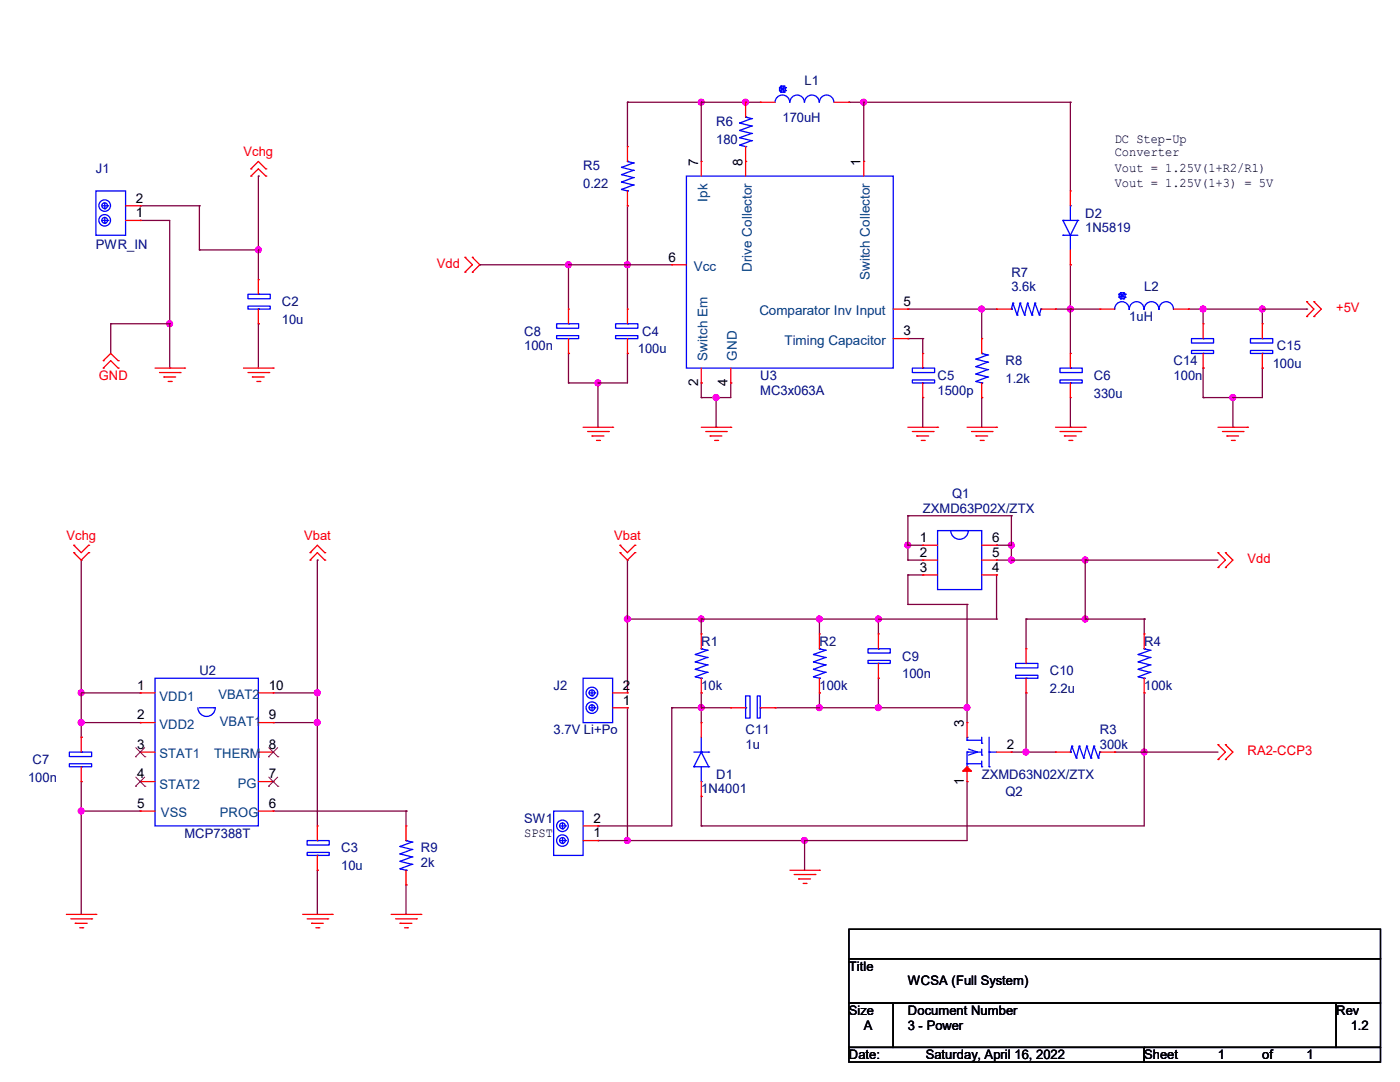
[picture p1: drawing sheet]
<svg xmlns="http://www.w3.org/2000/svg" width="279mm" height="216mm" viewBox="0 0 279 216" stroke-linecap="round" stroke-linejoin="round" font-family="sans-serif">
<g fill="none" stroke="#800040" stroke-width=".25">
<path d="M51.6 35.1h.1M51.6 35.1v20.7M125.2 20.4h.1M125.2 20.4h26.5M125.2 20.4v8.9M140 20.4h.1M140 20.4v11.8M148.8 20.4h.1M169.4 20.4h.1M169.4 20.4h44.2M172.4 20.4h.1M172.4 20.4v11.8"/>
<path d="M213.6 20.4h.1M213.6 20.4v17.7M28 41.1h.1M28 44h.1M28 41.1h11.8M28 44h5.9v29.4M39.8 41.1h.1M39.8 49.9h.1M39.8 41.1v8.8M39.8 49.9h11.8M51.6 49.9h.1M95.8 52.8h.1"/>
<path d="M95.8 52.8h38.3M113.5 52.8h.1M113.5 52.8v8.9M125.2 41.1h.1M125.2 52.8h.1M125.2 41.1v20.6M213.6 52.8h.1M213.6 52.8v17.7M22.1 64.6h.1M22.1 64.6v5.9M22.1 64.6h11.8M33.9 64.6h.1"/>
<path d="M33.9 73.4h.1M51.6 64.6h.1M51.6 64.6v8.8M113.5 70.5h.1M113.5 76.4h.1M113.5 70.5v5.9M119.3 76.4h.1M119.3 76.4v8.9M125.2 70.5h.1M125.2 70.5v5.9h-11.7M140 76.4h.1M140 79.3h.1"/>
<path d="M140 76.4v2.9M142.9 79.3h.1M142.9 79.3v6M145.8 76.4h.1M145.8 76.4v2.9h-5.8M181.2 61.7h.1M181.2 67.6h.1M181.2 61.7h17.7M181.2 67.6h2.9M184.1 79.3h.1M184.1 67.6h.1M184.1 67.6v2.9"/>
<path d="M184.1 79.3v6M195.9 61.7h.1M195.9 79.3h.1M195.9 61.7v5.9M195.9 79.3v6M210.7 61.7h.1M210.7 61.7h8.8M213.6 61.7h.1M213.6 79.3v6M237.2 61.7h.1M237.2 61.7h23.6M240.1 61.7h.1"/>
<path d="M240.1 73.4h.1M240.1 79.3h.1M240.1 61.7v2.9M240.1 73.4v5.9M246 79.3h.1M246 79.3v6M251.9 61.7h.1M251.9 73.4h.1M251.9 73.4v5.9h-11.8M251.9 61.7v2.9M260.8 61.7h.1M142.9 85.3h.1"/>
<path d="M213.6 85.3h.1M246 85.3h.1M16.2 111.8h.1M16.2 111.8v35.3M63.3 111.8h.1M63.3 111.8v53M125.2 111.8h.1M125.2 111.8v26.5M181.2 114.7h.1M181.2 111.8h.1M181.2 108.8h.1M181.2 102.9h.1"/>
<path d="M181.2 102.9v8.9M181.2 114.7v5.9M181.2 111.8h2.9M181.2 108.8h2.9M181.2 102.9h20.6M181.2 114.7h2.9M184.1 114.7h.1M198.9 111.8h.1M198.9 108.8h.1M198.9 114.7h.1M198.9 111.8h44.2M198.9 108.8h2.9"/>
<path d="M198.9 114.7v8.8M201.8 108.8h.1M201.8 102.9h.1M201.8 102.9v8.9M216.6 111.8h.1M216.6 111.8v11.7M16.2 138.3h11.8M28 138.3h.1M54.5 138.3h8.8M63.3 138.3h.1M125.2 123.5h.1M125.2 123.5h73.7"/>
<path d="M140 123.5h.1M140 138.3h.1M140 123.5v3M140 138.3v5.9M163.5 123.5h.1M163.5 138.3h.1M163.5 123.5v3M163.5 138.3v2.9M175.3 123.5h.1M175.3 135.3h.1M175.3 123.5v3M175.3 135.3v5.9"/>
<path d="M181.2 120.6h.1M181.2 120.6h11.8M193 120.6h.1M193 120.6v23.6M198.9 123.5h.1M204.8 123.5h.1M204.8 138.3h.1M204.8 123.5h23.5M204.8 123.5v6M204.8 138.3v11.8M216.6 123.5h.1M228.3 138.3h.1"/>
<path d="M228.3 123.5h.1M228.3 138.3v26.5h-88.3M228.3 123.5v3M16.2 144.2h.1M16.2 156h.1M16.2 147.1h.1M16.2 156v26.5M16.2 144.2h11.8M28 144.2h.1M54.5 144.2h8.8M63.3 144.2h.1M125.2 141.2h.1"/>
<path d="M125.2 141.2v26.5M134.1 141.2h.1M134.1 141.2h11.7M134.1 141.2v23.6h-14.8M140 141.2h.1M140 158.9h.1M140 158.9v5.9M154.7 141.2h.1M154.7 141.2h38.3M163.5 141.2h.1M175.3 141.2h.1M193 141.2h.1"/>
<path d="M193 156h.1M193 156v11.7h-73.7M201.8 150.1h.1M201.8 150.1h8.9M204.8 150.1h.1M222.5 150.1h.1M222.5 150.1h20.6M228.3 150.1h.1M16.2 161.8h.1M16.2 161.8h11.8M28 161.8h.1M54.5 161.8h26.5"/>
<path d="M63.3 173.7h.1M63.3 173.7v8.8M81 161.8h.1M81 176.6h.1M81 161.8v3M81 176.6v5.9M119.3 167.7h.1M119.3 164.8h.1M125.2 167.7h.1M140 164.8h.1M160.6 167.7h.1M160.6 167.7v6"/>
</g>
<g fill="#f0f" stroke="#f0f" stroke-width=".25">
<circle cx="33.8" cy="64.6" r=".57"/>
<circle cx="16.2" cy="138.2" r=".57"/>
<circle cx="51.5" cy="49.8" r=".57"/>
<circle cx="63.3" cy="144.2" r=".57"/>
<circle cx="139.9" cy="20.4" r=".57"/>
<circle cx="172.4" cy="20.4" r=".57"/>
<circle cx="125.2" cy="52.8" r=".57"/>
<circle cx="213.6" cy="61.7" r=".57"/>
<circle cx="195.9" cy="61.7" r=".57"/>
<circle cx="142.9" cy="79.3" r=".57"/>
<circle cx="148.8" cy="20.4" r=".57"/>
<circle cx="16.2" cy="161.8" r=".57"/>
<circle cx="113.4" cy="52.8" r=".57"/>
<circle cx="119.3" cy="76.4" r=".57"/>
<circle cx="139.9" cy="123.5" r=".57"/>
<circle cx="125.2" cy="123.5" r=".57"/>
<circle cx="216.6" cy="123.5" r=".57"/>
<circle cx="160.5" cy="167.7" r=".57"/>
<circle cx="125.2" cy="167.7" r=".57"/>
<circle cx="16.2" cy="144.2" r=".57"/>
<circle cx="63.3" cy="138.2" r=".57"/>
<circle cx="228.3" cy="150.1" r=".57"/>
<circle cx="139.9" cy="141.2" r=".57"/>
<circle cx="175.3" cy="123.5" r=".57"/>
<circle cx="163.5" cy="123.5" r=".57"/>
<circle cx="175.3" cy="141.2" r=".57"/>
<circle cx="163.5" cy="141.2" r=".57"/>
<circle cx="204.7" cy="150.1" r=".57"/>
<circle cx="246" cy="79.3" r=".57"/>
<circle cx="240.1" cy="61.7" r=".57"/>
<circle cx="251.9" cy="61.7" r=".57"/>
<circle cx="193" cy="141.2" r=".57"/>
<circle cx="181.2" cy="108.8" r=".57"/>
<circle cx="201.8" cy="111.7" r=".57"/>
<circle cx="201.8" cy="108.8" r=".57"/>
<circle cx="216.6" cy="111.7" r=".57"/>
</g>
<g fill="none" stroke="#f00" stroke-width=".25">
<path d="M50.1 33.7h.1M50.1 35.1h.1M50.1 33.7l1.5-1.5 1.4 1.5M50.1 35.1l1.5-1.4 1.4 1.4M53 33.7h.1M53 35.1h.1M125.2 29.3h.1M125.2 29.3v2.9M125.2 38.1v3M140 32.2h.1M140 32.2v2.9M148.8 32.2h.1"/>
<path d="M148.8 20.4h.1M148.8 20.4v3M148.8 29.3v5.8M151.7 20.4h.1M151.7 20.4h3M166.5 20.4h2.9M169.4 20.4h.1M172.4 32.2h.1M172.4 32.2v2.9M213.6 38.1h.1M213.6 38.1v3M25.1 44h2.9"/>
<path d="M25.1 41.1h2.9M28 44h.1M28 41.1h.1M51.6 55.8h.1M51.6 55.8v2.9M92.8 51.4h.1M92.8 54.3h.1M92.8 51.4l1.5 1.4-1.5 1.5M94.3 54.3h.1M94.3 51.4h.1M94.3 51.4l1.5 1.4-1.5 1.5M125.2 41.1h.1"/>
<path d="M134.1 52.8h.1M134.1 52.8h2.9M213.6 52.8h.1M213.6 49.9v2.9M20.6 72h.1M20.6 73.4h.1M20.6 72l1.5-1.5 1.5 1.5M20.6 73.4l1.5-1.4 1.5 1.4M23.6 72h.1M23.6 73.4h.1M30.9 73.4h5.9M31.8 74.3h4.1"/>
<path d="M32.7 75.2h.1M32.7 75.2h2.4M33.6 76.1h.6M34.2 76.1h.1M35.9 74.3h.1M36.8 73.4h.1M48.6 73.4h5.9M49.5 74.3h4.1M50.4 75.2h.1M50.4 75.2h2.3M51.3 76.1h.6M51.6 64.6h.1"/>
<path d="M51.6 61.7v2.9M51.9 76.1h.1M53.6 74.3h.1M54.5 73.4h.1M113.5 61.7h.1M113.5 70.5h.1M113.5 61.7v2.9M113.5 67.6v2.9M125.2 61.7h.1M125.2 70.5h.1M125.2 61.7v2.9M125.2 67.6v2.9"/>
<path d="M140 76.4h.1M140 73.4v3M145.8 76.4h.1M145.8 73.4v3M178.3 61.7h2.9M178.3 67.6h2.9M181.2 67.6h.1M181.2 61.7h.1M184.1 70.5h.1M184.1 79.3h.1M184.1 70.5v2.9M184.1 76.4v2.9"/>
<path d="M195.9 79.3h.1M195.9 67.6h.1M195.9 67.6v2.9M195.9 76.4v2.9M198.9 61.7h.1M198.9 61.7h2.9M207.7 61.7h3M210.7 61.7h.1M213.6 70.5h.1M213.6 79.3h.1M213.6 70.5v2.9M213.6 76.4v2.9"/>
<path d="M219.5 61.7h.1M219.5 61.7h3M234.2 61.7h3M237.2 61.7h.1M240.1 64.6h.1M240.1 73.4h.1M240.1 64.6v3M240.1 70.5v2.9M251.9 64.6h.1M251.9 73.4h.1M251.9 64.6v3M251.9 70.5v2.9"/>
<path d="M260.8 63.2h.1M260.8 60.2h.1M260.8 60.2l1.4 1.5-1.4 1.5M262.2 63.2h.1M262.2 60.2h.1M262.2 60.2l1.5 1.5-1.5 1.5M116.4 85.3h5.9M117.3 86.1h4.1M118.2 87h.1M118.2 87h2.3M119 87.9h.6M119.6 87.9h.1"/>
<path d="M121.4 86.1h.1M122.3 85.3h.1M140 85.3h5.8M140.8 86.1h4.1M141.7 87h.1M141.7 87h2.4M142.6 87.9h.6M143.2 87.9h.1M144.9 86.1h.1M145.8 85.3h.1M181.2 85.3h5.9M182.1 86.1h4.1"/>
<path d="M183 87h.1M183 87h2.3M183.9 87.9h.5M184.4 87.9h.1M186.2 86.1h.1M187.1 85.3h.1M193 85.3h5.9M193.9 86.1h4.1M194.8 87h.1M194.8 87h2.3M195.6 87.9h.6M196.2 87.9h.1"/>
<path d="M198 86.1h.1M198.9 85.3h.1M210.7 85.3h5.9M211.5 86.1h4.2M212.4 87h.1M212.4 87h2.4M213.3 87.9h.6M213.9 87.9h.1M215.7 86.1h.1M216.6 85.3h.1M243.1 85.3h5.9M244 86.1h4.1"/>
<path d="M244.9 87h.1M244.9 87h2.3M245.7 87.9h.6M246.3 87.9h.1M248.1 86.1h.1M249 85.3h.1M14.7 110.3h.1M14.7 108.8h.1M14.7 110.3l1.5 1.5 1.5-1.5M14.7 108.8l1.5 1.5 1.5-1.5M17.7 110.3h.1M17.7 108.8h.1"/>
<path d="M61.9 110.3h.1M61.9 111.8h.1M61.9 110.3l1.4-1.5 1.5 1.5M61.9 111.8l1.4-1.5 1.5 1.5M64.8 110.3h.1M64.8 111.8h.1M123.7 110.3h.1M123.7 108.8h.1M123.7 110.3l1.5 1.5 1.5-1.5M123.7 108.8l1.5 1.5 1.5-1.5M126.7 110.3h.1M126.7 108.8h.1"/>
<path d="M184.1 108.8h.1M184.1 111.8h.1M184.1 114.7h.1M184.1 108.8h3M184.1 111.8h3M184.1 114.7h3M195.9 108.8h3M195.9 111.8h3M195.9 114.7h3M198.9 114.7h.1M198.9 111.8h.1M198.9 108.8h.1"/>
<path d="M243.1 113.2h.1M243.1 110.3h.1M243.1 110.3l1.5 1.5-1.5 1.4M244.6 113.2h.1M244.6 110.3h.1M244.6 110.3l1.4 1.5-1.4 1.4M28 138.3h.1M28 138.3h2.9M51.6 138.3h2.9M54.5 138.3h.1M122.3 138.3h2.9M125.2 138.3h.1"/>
<path d="M140 138.3h.1M140 126.5h.1M140 126.5v3M140 135.3v3M163.5 138.3h.1M163.5 126.5h.1M163.5 126.5v3M163.5 135.3v3M175.3 126.5h.1M175.3 135.3h.1M175.3 126.5v3M175.3 132.4v2.9"/>
<path d="M204.8 129.5h.1M204.8 138.3h.1M204.8 129.5v2.9M204.8 135.3v3M228.3 138.3h.1M228.3 126.5h.1M228.3 126.5v3M228.3 135.3v3M16.2 147.1h.1M16.2 156h.1M16.2 147.1v3M16.2 153v3"/>
<path d="M28 144.2h.1M28 150.1h.1M28 156h.1M28 150.1h2.9M28 144.2h2.9M28 156h2.9M51.6 150.1h2.9M51.6 144.2h2.9M51.6 156h2.9M54.5 156h.1M54.5 150.1h.1M54.5 144.2h.1"/>
<path d="M122.3 141.2h2.9M125.2 141.2h.1M140 144.2h.1M140 158.9h.1M140 144.2v2.9M140 156v2.9M145.8 141.2h.1M145.8 141.2h3M151.7 141.2h3M154.7 141.2h.1M193 156h.1M193 144.2h.1"/>
<path d="M193 144.2v2.9M193 153v3M198.9 150.1h2.9M201.8 150.1h.1M210.7 150.1h.1M210.7 150.1h2.9M219.5 150.1h3M222.5 150.1h.1M243.1 151.6h.1M243.1 148.6h.1M243.1 148.6l1.5 1.5-1.5 1.5M244.6 151.6h.1"/>
<path d="M244.6 148.6h.1M244.6 148.6l1.4 1.5-1.4 1.5M28 161.8h.1M28 161.8h2.9M51.6 161.8h2.9M54.5 161.8h.1M63.3 164.8h.1M63.3 173.7h.1M63.3 164.8v2.9M63.3 170.7v3M81 176.6h.1M81 164.8h.1"/>
<path d="M81 164.8v2.9M81 173.7v2.9M116.4 167.7h2.9M116.4 164.8h2.9M119.3 167.7h.1M119.3 164.8h.1M157.6 173.7h5.9M158.5 174.5h4.1M159.4 175.4h.1M159.4 175.4h2.4M160.3 176.3h.6M160.9 176.3h.1"/>
<path d="M162.6 174.5h.1M163.5 173.7h.1M13.3 182.5h5.8M14.1 183.3h4.2M15 184.2h.1M15 184.2h2.4M15.9 185.1h.6M16.5 185.1h.1M18.3 183.3h.1M19.1 182.5h.1M60.4 182.5h5.9M61.3 183.3h4.1"/>
<path d="M62.2 184.2h.1M62.2 184.2h2.3M63 185.1h.6M63.6 185.1h.1M65.4 183.3h.1M66.3 182.5h.1M78.1 182.5h5.9M79 183.3h4.1M79.8 184.2h.1M79.8 184.2h2.4M80.7 185.1h.6M81.3 185.1h.1"/>
<path d="M83.1 183.3h.1M84 182.5h.1"/>
</g>
<path d="M169.4 185.4h106.1v5.9h-106.1zM169.4 191.3h106.1v8.9h-106.1zM169.4 200.2h8.9v8.8h-8.9zM169.4 209h58.9v2.9h-58.9zM178.3 200.2h88.4v8.8h-88.4zM228.3 209h47.2v2.9h-47.2zM266.7 200.2h8.8v8.8h-8.8z" fill="none" stroke="#000" stroke-width=".25"/>
<g fill="none" stroke="#00f" stroke-width=".25">
<path d="M155.6 18.1h.1M155.6 17.5h.1M155.6 18.1l.3 .3M155.6 17.5v.6M155.6 17.5l1.2 .6M155.9 17.2h.1M155.9 18.4h.1M155.9 17.2l-.3 .3M155.9 17.2h.6M155.9 17.2l.6 1.2M155.9 18.4h.6M156.5 17.2h.1"/>
<path d="M156.5 18.4h.1M156.5 17.2l-.6 1.2M156.5 17.2l.3 .3M156.8 17.5h.1M156.8 18.1h.1M156.8 17.5l-1.2 .6M156.8 17.5v.6M156.8 18.1l-.3 .3M19.1 38.1h6v8.8h-6zM124 37.8h.1M124 36.3h.1M124 34.8h.1"/>
<path d="M124 33.4h.1M124 37.8l1.2 .3M124 36.3l2.4 .6M124 34.8l2.4 .6M124 33.4l2.4 .6M125.2 32.2h.1M125.2 38.1h.1M125.2 32.2l1.2 .3M126.4 36.9h.1M126.4 35.4h.1M126.4 34h.1M126.4 32.5h.1"/>
<path d="M126.4 32.5l-2.4 .9M126.4 36.9l-2.4 .9M126.4 35.4l-2.4 .9M126.4 34l-2.4 .8M137 35.1h41.3v38.3h-41.3zM147.6 29h.1M147.6 27.5h.1M147.6 26h.1M147.6 24.6h.1M147.6 29l1.2 .3M147.6 27.5l2.4 .6M147.6 26l2.4 .6"/>
<path d="M147.6 24.6l2.4 .5M148.8 23.4h.1M148.8 29.3h.1M148.8 23.4l1.2 .3M150 28.1h.1M150 26.6h.1M150 25.1h.1M150 23.7h.1M150 28.1l-2.4 .9M150 26.6l-2.4 .9M150 25.1l-2.4 .9M150 23.7l-2.4 .9"/>
<path d="M154.7 20.4a1.46 1.46 0 0 1 1.4-1.4 1.46 1.46 0 0 1 1.5 1.4M157.6 20.4a1.44 1.44 0 0 1 1.5-1.4 1.44 1.44 0 0 1 1.4 1.4M160.6 20.4a1.46 1.46 0 0 1 1.4-1.4 1.46 1.46 0 0 1 1.5 1.4M163.5 20.4a1.44 1.44 0 0 1 1.5-1.4 1.44 1.44 0 0 1 1.4 1.4M20.3 41.1h1.2M20.3 44h1.2M20.9 41.7h.1M20.9 44.6h.1M20.9 40.5v1.2M20.9 43.4v1.2M21.5 41.1h.1M21.5 44h.1"/>
<path d="M49.5 58.7h4.4v.9h-4.4zM51.6 58.7h.1M212.1 44h.1M212.1 46.9h.1M212.1 44h3M212.1 44l1.5 2.9M212.1 46.9h3M213.6 46.9h.1M213.6 41.1h.1M213.6 41.1v2.9M213.6 46.9v3M215.1 44h.1"/>
<path d="M215.1 44l-1.5 2.9M223.4 59.3h.1M223.4 58.7h.1M223.4 59.3l.2 .3M223.4 58.7v.6M223.4 58.7l1.1 .6M223.6 58.4h.1M223.6 59.6h.1M223.6 58.4l-.2 .3M223.6 58.4h.6M223.6 58.4l.6 1.2M223.6 59.6h.6"/>
<path d="M224.2 58.4h.1M224.2 59.6h.1M224.2 58.4l-.6 1.2M224.2 58.4l.3 .3M224.5 58.7h.1M224.5 59.3h.1M224.5 58.7l-1.1 .6M224.5 58.7v.6M224.5 59.3l-.3 .3M49.5 61.1h4.4v.6h-4.4zM51.6 61.7h.1M111.1 67h4.4v.6h-4.4z"/>
<path d="M111.1 64.6h4.4v.9h-4.4zM113.5 64.6h.1M113.5 67.6h.1M122.9 67h4.4v.6h-4.4zM122.9 64.6h4.4v.9h-4.4zM125.2 64.6h.1M125.2 67.6h.1M182.1 75.8h4.4v.6h-4.4zM182.1 73.4h4.4v.9h-4.4zM184.1 73.4h.1M184.1 76.4h.1M194.8 76.1h.1"/>
<path d="M194.8 74.6h.1M194.8 73.2h.1M194.8 71.7h.1M194.8 76.1l1.1 .3M194.8 74.6l2.3 .6M194.8 73.2l2.3 .5M194.8 71.7l2.3 .6M195.9 70.5h.1M195.9 76.4h.1M195.9 70.5l1.2 .3M197.1 75.2h.1M197.1 73.7h.1"/>
<path d="M197.1 72.3h.1M197.1 70.8h.1M197.1 75.2l-2.3 .9M197.1 73.7l-2.3 .9M197.1 72.3l-2.3 .9M197.1 70.8l-2.3 .9M201.8 61.7h.1M202.1 60.5h.1M202.1 60.5l.9 2.4M202.1 60.5l-.3 1.2M203 62.9h.1M203.6 60.5h.1"/>
<path d="M203.6 60.5l.9 2.4M203.6 60.5l-.6 2.4M204.5 62.9h.1M205.1 60.5h.1M205.1 60.5l.9 2.4M205.1 60.5l-.6 2.4M206 62.9h.1M206.5 60.5h.1M206.5 60.5l.9 2.4M206.5 60.5l-.5 2.4M207.4 62.9h.1M207.7 61.7h.1"/>
<path d="M207.7 61.7l-.3 1.2M211.5 75.8h4.5v.6h-4.5zM211.5 73.4h4.5v.9h-4.5zM213.6 73.4h.1M213.6 76.4h.1M222.5 61.7a1.44 1.44 0 0 1 1.4-1.5 1.44 1.44 0 0 1 1.4 1.5M225.4 61.7a1.46 1.46 0 0 1 1.4-1.5 1.46 1.46 0 0 1 1.5 1.5M228.3 61.7a1.46 1.46 0 0 1 1.5-1.5 1.46 1.46 0 0 1 1.5 1.5M231.3 61.7a1.44 1.44 0 0 1 1.4-1.5 1.44 1.44 0 0 1 1.5 1.5M237.8 69.9h4.4v.6h-4.4zM237.8 67.6h4.4v.9h-4.4zM240.1 67.6h.1"/>
<path d="M240.1 70.5h.1M249.6 69.9h4.4v.6h-4.4zM249.6 67.6h4.4v.9h-4.4zM251.9 67.6h.1M251.9 70.5h.1M187.1 105.9h8.8v11.7h-8.8zM189.7 105.9a1.76 1.76 0 0 0 1.8 1.7 1.76 1.76 0 0 0 1.8-1.7M190 105.9h3M193 105.9h.1M30.9 135.3h20.7v29.5h-20.7zM116.4 135.3h5.9v8.9h-5.9zM117.6 138.3h1.1"/>
<path d="M118.2 138.9h.1M118.2 137.7v1.2M118.7 138.3h.1M138.8 135h.1M138.8 133.6h.1M138.8 132.1h.1M138.8 130.6h.1M138.8 135l1.2 .3M138.8 133.6l2.3 .6M138.8 132.1l2.3 .6M138.8 130.6l2.3 .6M140 129.5h.1"/>
<path d="M140 135.3h.1M140 129.5l1.1 .3M141.1 134.2h.1M141.1 132.7h.1M141.1 131.2h.1M141.1 129.8h.1M141.1 134.2l-2.3 .8M141.1 132.7l-2.3 .9M141.1 131.2l-2.3 .9M141.1 129.8l-2.3 .8M148.8 138.9h.9v4.4h-.9zM151.1 138.9h.6v4.4h-.6z"/>
<path d="M162.3 135h.1M162.3 133.6h.1M162.3 132.1h.1M162.3 130.6h.1M162.3 135l1.2 .3M162.3 133.6l2.4 .6M162.3 132.1l2.4 .6M162.3 130.6l2.4 .6M163.5 129.5h.1M163.5 135.3h.1M163.5 129.5l1.2 .3M164.7 134.2h.1"/>
<path d="M164.7 132.7h.1M164.7 131.2h.1M164.7 129.8h.1M164.7 134.2l-2.4 .8M164.7 132.7l-2.4 .9M164.7 131.2l-2.4 .9M164.7 129.8l-2.4 .8M173.2 131.8h4.5v.6h-4.5zM173.2 129.5h4.5v.8h-4.5zM175.3 129.5h.1M175.3 132.4h.1M202.7 134.7h4.4v.6h-4.4z"/>
<path d="M202.7 132.4h4.4v.9h-4.4zM204.8 132.4h.1M204.8 135.3h.1M227.2 135h.1M227.2 133.6h.1M227.2 132.1h.1M227.2 130.6h.1M227.2 135l1.1 .3M227.2 133.6l2.3 .6M227.2 132.1l2.3 .6M227.2 130.6l2.3 .6M228.3 129.5h.1"/>
<path d="M228.3 135.3h.1M228.3 129.5l1.2 .3M229.5 134.2h.1M229.5 132.7h.1M229.5 131.2h.1M229.5 129.8h.1M229.5 134.2l-2.3 .8M229.5 132.7l-2.3 .9M229.5 131.2l-2.3 .9M229.5 129.8l-2.3 .8M13.8 152.4h4.5v.6h-4.5zM13.8 150.1h4.5v.9h-4.5z"/>
<path d="M16.2 150.1h.1M16.2 153h.1M39.5 141.2a1.74 1.74 0 0 0 1.7 1.8 1.74 1.74 0 0 0 1.8-1.8M39.8 141.2h2.9M42.7 141.2h.1M117.6 141.2h1.1M118.2 141.8h.1M118.2 140.6v1.2M118.7 141.2h.1M138.5 153h.1M138.5 150.1h2.9M138.5 153h2.9"/>
<path d="M140 150.1h.1M140 156h.1M140 147.1v3M140 153v3M140 150.1l1.4 2.9M140 150.1l-1.5 2.9M141.4 153h.1M141.4 150.1h.1M148.8 141.2h.1M151.7 141.2h.1M193 150.1h.1M193 153h.1"/>
<path d="M193 147.1h.1M193 147.7h.1M193 152.4h.1M193 150.1h2.9M193 147.1v.6M193 150.1v2.9M193 147.7h2.9M193 152.4h2.9M193.3 149.5l1.8 .6-1.8 .6M195.9 153h.1M195.9 150.7h.1M195.9 148.3h.1"/>
<path d="M195.9 147.1v1.2M195.9 149.5v1.2M195.9 151.8v1.2M197.4 150.1h.1M197.4 153h.1M197.4 150.1h1.5M197.4 147.1v5.9M213.6 150.1h.1M213.9 148.9h.1M213.9 148.9l.9 2.4M213.9 148.9l-.3 1.2M214.8 151.3h.1"/>
<path d="M215.4 148.9h.1M215.4 148.9l.9 2.4M215.4 148.9l-.6 2.4M216.3 151.3h.1M216.9 148.9h.1M216.9 148.9l.8 2.4M216.9 148.9l-.6 2.4M217.7 151.3h.1M218.3 148.9h.1M218.3 148.9l.9 2.4M218.3 148.9l-.6 2.4M219.2 151.3h.1"/>
<path d="M219.5 150.1h.1M219.5 150.1l-.3 1.2M61.3 170.1h4.4v.6h-4.4zM61.3 167.7h4.4v.9h-4.4zM63.3 167.7h.1M63.3 170.7h.1M79.8 173.4h.1M79.8 171.9h.1M79.8 170.4h.1M79.8 168.9h.1M79.8 173.4l1.2 .3M79.8 171.9l2.4 .6"/>
<path d="M79.8 170.4l2.4 .6M79.8 168.9l2.4 .6M81 167.7h.1M81 173.7h.1M81 167.7l1.2 .3M82.2 172.5h.1M82.2 171h.1M82.2 169.5h.1M82.2 168h.1M82.2 172.5l-2.4 .9M82.2 171l-2.4 .9M82.2 169.5l-2.4 .9"/>
<path d="M82.2 168l-2.4 .9M110.5 161.8h5.9v8.9h-5.9zM111.7 164.8h1.2M111.7 167.7h1.2M112.3 165.4h.1M112.3 168.3h.1M112.3 164.2v1.2M112.3 167.1v1.2M112.9 164.8h.1M112.9 167.7h.1"/>
<circle cx="20.9" cy="41" r=".57"/>
<circle cx="20.9" cy="44" r=".57"/>
<circle cx="20.9" cy="44" r="1.15"/>
<circle cx="20.9" cy="41" r="1.15"/>
<circle cx="118.1" cy="138.2" r=".57"/>
<circle cx="118.1" cy="138.3" r="1.15"/>
<circle cx="118.1" cy="141.2" r=".57"/>
<circle cx="118.1" cy="141.2" r="1.15"/>
<circle cx="112.2" cy="167.7" r=".57"/>
<circle cx="112.2" cy="164.8" r=".57"/>
<circle cx="112.3" cy="164.8" r="1.15"/>
<circle cx="112.3" cy="167.7" r="1.15"/>
</g>
<path d="M192.1 153.9l.9-.9 .9 .9z" fill="#f00" stroke="#f00" stroke-width=".25"/>
<g fill="none" stroke="#804000" stroke-width=".2">
<path d="M27.1 151h.1M27.1 156.9h.1M27.1 149.2l1.8 1.8M27.1 155.1l1.8 1.8M28.9 149.2l-1.8 1.8M28.9 155.1l-1.8 1.8M28.9 151h.1M28.9 156.9h.1M53.6 156.9h.1M53.6 151h.1M53.6 155.1l1.9 1.8M53.6 149.2l1.9 1.8"/>
<path d="M55.4 155.1l-1.8 1.8M55.4 149.2l-1.8 1.8M55.5 156.9h.1M55.5 151h.1"/>
</g>
<g font-size="2.7">
<text x="139.3" y="33.1" transform="rotate(-90 139.3 33.1)">7</text>
<text x="148.2" y="33.1" transform="rotate(-90 148.2 33.1)">8</text>
<text x="171.7" y="33.1" transform="rotate(-90 171.7 33.1)">1</text>
<text x="27.1" y="40.4">2</text>
<text x="27.1" y="43.3">1</text>
<text x="133.4" y="52.2">6</text>
<text x="180.3" y="61">5</text>
<text x="180.3" y="66.9">3</text>
<text x="139.3" y="77" transform="rotate(-90 139.3 77)">2</text>
<text x="145.2" y="77" transform="rotate(-90 145.2 77)">4</text>
<text x="183.6" y="108.2">1</text>
<text x="183.6" y="111.1">2</text>
<text x="198" y="111.1">5</text>
<text x="198" y="108.2">6</text>
<text x="183.6" y="114.1">3</text>
<text x="198" y="114.1">4</text>
<text x="27.4" y="137.6">1</text>
<text x="53.6" y="137.6">10</text>
<text x="124.3" y="137.6">2</text>
<text x="27.4" y="143.6">2</text>
<text x="53.6" y="143.6">9</text>
<text x="124.3" y="140.6">1</text>
<text x="27.4" y="149.4">3</text>
<text x="53.6" y="149.4">8</text>
<text x="192.4" y="145" transform="rotate(-90 192.4 145)">3</text>
<text x="201" y="149.4">2</text>
<text x="27.4" y="155.3">4</text>
<text x="53.6" y="155.3">7</text>
<text x="27.4" y="161.2">5</text>
<text x="53.6" y="161.2">6</text>
<text x="192.4" y="156.5" transform="rotate(-90 192.4 156.5)">1</text>
<text x="118.4" y="167.1">1</text>
<text x="118.4" y="164.2">2</text>
</g>
<g font-size="2.7" fill="#004080">
<text x="141.2" y="40.2" transform="rotate(-90 141.2 40.2)">Ipk</text>
<text x="138.5" y="54.1">Vcc</text>
<text x="150" y="54.2" transform="rotate(-90 150 54.2)">Drive Collector</text>
<text x="173.6" y="55.9" transform="rotate(-90 173.6 55.9)">Switch Collector</text>
<text x="151.6" y="62.9">Comparator Inv Input</text>
<text x="141.2" y="72" transform="rotate(-90 141.2 72)">Switch Em</text>
<text x="147.1" y="72" transform="rotate(-90 147.1 72)">GND</text>
<text x="156.6" y="68.8">Timing Capacitor</text>
</g>
<g font-size="2.6" fill="#000080">
<text x="160.6" y="16.9">L1</text>
<text x="142.9" y="25.1">R6</text>
<text x="142.9" y="28.7">180</text>
<text x="156.2" y="24.3">170uH</text>
<text x="19.1" y="34.6">J1</text>
<text x="116.4" y="34">R5</text>
<text x="116.4" y="37.5">0.22</text>
<text x="216.6" y="46.4">1N5819</text>
<text x="216.6" y="43.4">D2</text>
<text x="19.1" y="49.6">PWR_IN</text>
<text x="201.8" y="55.2">R7</text>
<text x="201.8" y="58.2">3.6k</text>
<text x="228.3" y="58.2">L2</text>
<text x="56.3" y="61.1">C2</text>
<text x="56.3" y="64.6">10u</text>
<text x="225.4" y="64">1uH</text>
<text x="104.6" y="67">C8</text>
<text x="104.6" y="69.9">100n</text>
<text x="127.3" y="70.5">100u</text>
<text x="128.2" y="67">C4</text>
<text x="254.8" y="69.9">C15</text>
<text x="151.7" y="75.8">U3</text>
<text x="187.1" y="75.8">C5</text>
<text x="200.7" y="72.9">R8</text>
<text x="200.7" y="76.4">1.2k</text>
<text x="218.3" y="75.8">C6</text>
<text x="234.2" y="72.9">C14</text>
<text x="234.2" y="75.8">100n</text>
<text x="254" y="73.5">100u</text>
<text x="151.7" y="78.8">MC3x063A</text>
<text x="187.1" y="78.8">1500p</text>
<text x="218.3" y="79.4">330u</text>
<text x="190" y="99.4">Q1</text>
<text x="184.1" y="102.4">ZXMD63P02X/ZTX</text>
<text x="140" y="128.9">R1</text>
<text x="163.5" y="128.9">R2</text>
<text x="180" y="131.8">C9</text>
<text x="228.3" y="128.9">R4</text>
<text x="39.8" y="134.7">U2</text>
<text x="110.5" y="137.7">J2</text>
<text x="140" y="137.7">10k</text>
<text x="163.5" y="137.7">100k</text>
<text x="180" y="135.3">100n</text>
<text x="209.5" y="134.7">C10</text>
<text x="228.3" y="137.7">100k</text>
<text x="209.5" y="138.3">2.2u</text>
<text x="110.5" y="146.6">3.7V Li+Po</text>
<text x="148.8" y="146.6">C11</text>
<text x="148.8" y="149.5">1u</text>
<text x="219.5" y="146.6">R3</text>
<text x="219.5" y="149.5">300k</text>
<text x="5.6" y="156">100n</text>
<text x="6.5" y="152.4">C7</text>
<text x="142.9" y="155.4">D1</text>
<text x="195.9" y="155.4">ZXMD63N02X/ZTX</text>
<text x="140" y="158.3">1N4001</text>
<text x="200.7" y="158.9">Q2</text>
<text x="36.8" y="167.2">MCP7388T</text>
<text x="104.6" y="164.2">SW1</text>
<text x="68.1" y="170.1">C3</text>
<text x="68.1" y="173.6">10u</text>
<text x="84" y="170.1">R9</text>
<text x="84" y="173.1">2k</text>
</g>
<g font-size="2.6">
<text x="222.5" y="28.4">DC Step-Up</text>
<text x="222.5" y="34.3">Vout = 1.25V(1+R2/R1)</text>
<text x="222.5" y="31.1">Converter</text>
<text x="222.5" y="37.3">Vout = 1.25V(1+3) = 5V</text>
<text x="104.6" y="166.9">SPST</text>
<text x="169.4" y="193.7">Title</text>
<text x="181.2" y="196.6">WCSA (Full System)</text>
<text x="169.4" y="202.5">Size</text>
<text x="181.2" y="202.5">Document Number</text>
<text x="266.6" y="202.5">Rev</text>
<text x="172.4" y="205.5">A</text>
<text x="181.2" y="205.5">3 - Power</text>
<text x="269.6" y="205.5">1.2</text>
<text x="169.4" y="211.4">Date:</text>
<text x="184.7" y="211.4">Saturday, April 16, 2022</text>
<text x="228.4" y="211.4">Sheet</text>
<text x="243.1" y="211.4">1</text>
<text x="251.9" y="211.4">of</text>
<text x="260.8" y="211.4">1</text>
</g>
<g font-size="2.6" fill="#f00">
<text x="48.6" y="31">Vchg</text>
<text x="87.2" y="53.4">Vdd</text>
<text x="266.7" y="62.3">+5V</text>
<text x="19.7" y="75.8">GND</text>
<text x="13.3" y="107.7">Vchg</text>
<text x="60.7" y="107.7">Vbat</text>
<text x="122.6" y="107.7">Vbat</text>
<text x="249" y="112.4">Vdd</text>
<text x="249" y="150.7">RA2-CCP3</text>
</g>
<g font-size="2.6" fill="#004080">
<text x="31.8" y="139.8">VDD1</text>
<text x="43.6" y="139.5">VBAT2</text>
<text x="31.8" y="145.4">VDD2</text>
<text x="43.9" y="144.8">VBAT1</text>
<text x="31.8" y="151.3">STAT1</text>
<text x="42.7" y="151.3">THERM</text>
<text x="31.8" y="157.4">STAT2</text>
<text x="47.5" y="157.1">PG</text>
<text x="32.1" y="163">VSS</text>
<text x="43.9" y="163">PROG</text>
</g>
</svg>
